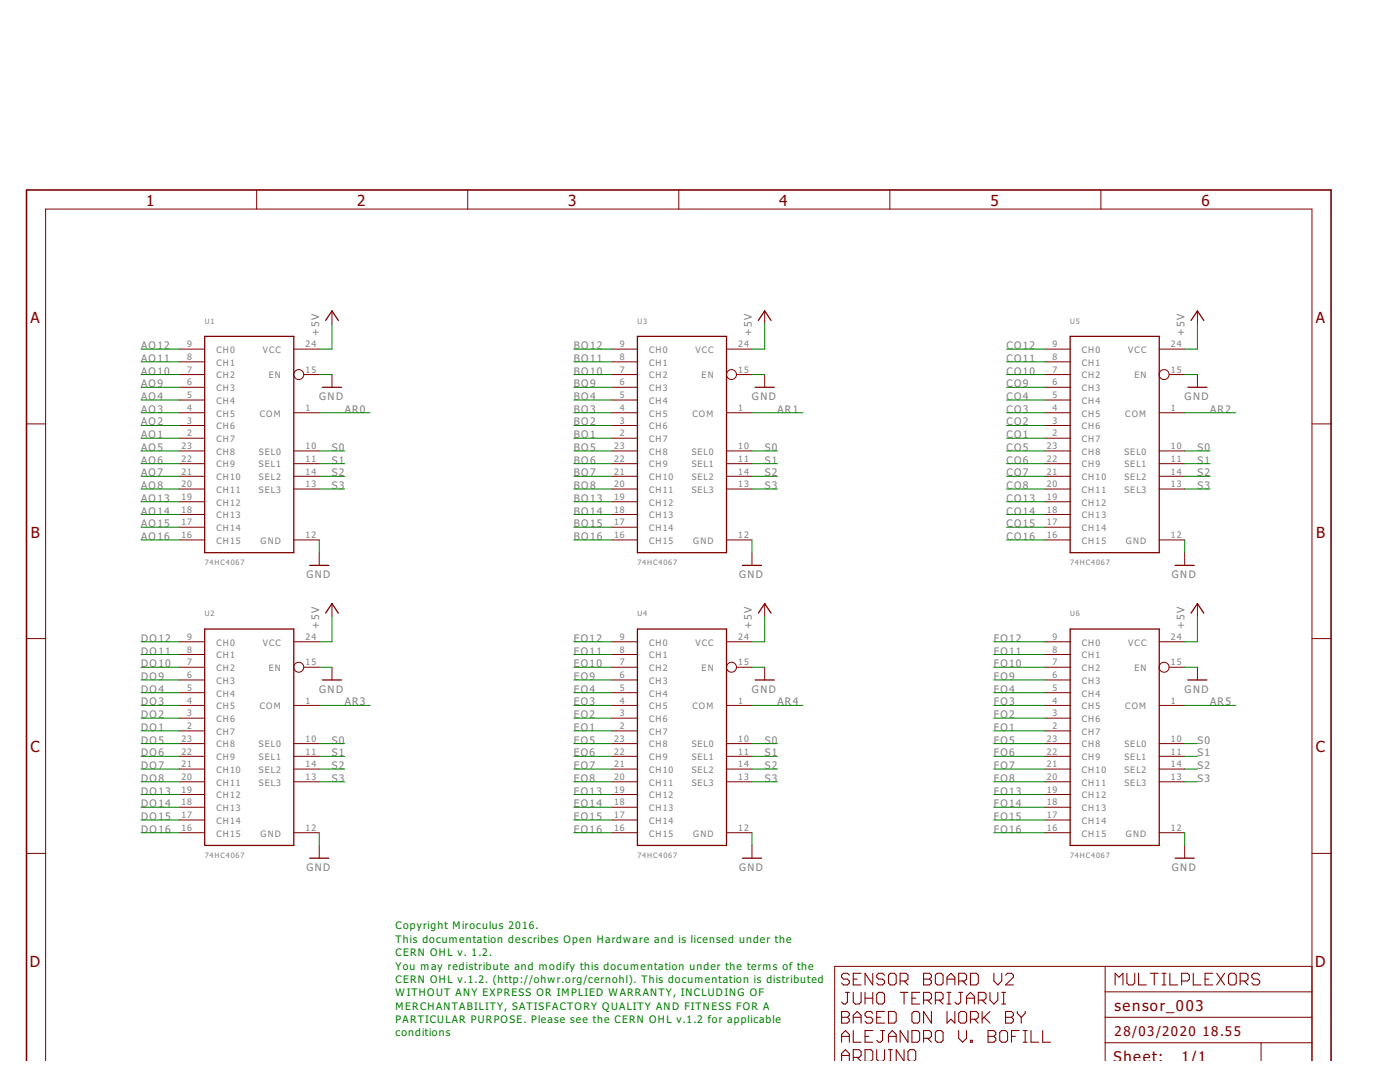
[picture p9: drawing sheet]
<svg xmlns="http://www.w3.org/2000/svg" width="279mm" height="216mm" viewBox="0 0 279 216" stroke-linecap="round" stroke-linejoin="round" font-family="sans-serif">
<g fill="none" stroke="#800000" stroke-width=".21">
<path d="M168.7 198h.8M169.1 198v2l-.4 .3h-.4l-.3-.3M169.5 194.6l-.4-.4h-.8l-.3 .4v.4l.3 .4h.8l.4 .3v.5l-.4 .3h-.8l-.3-.3M170.3 195.4h.8M170.3 198v2l.4 .3h.7l.5-.3v-2M171.9 194.2h-1.6v2.3h1.6M172.6 198v2.3M172.6 199.2h1.6M174.2 194.2v2.3l-1.6-2.3v2.3M174.2 198v2.3M175.3 198h.8l.4 .4v1.6l-.4 .3h-.8l-.3-.3v-1.6zM176.5 194.6l-.4-.4h-.8l-.3 .4v.4l.3 .4h.8l.4 .3v.5l-.4 .3h-.8l-.3-.3"/>
<path d="M177.7 194.2h.8l.4 .4v1.6l-.4 .3h-.8l-.4-.3v-1.6zM179.6 195.7h1.2l.4-.3v-.8l-.4-.4h-1.2v2.3M179.6 198h1.6M180.4 195.7l.8 .8M180.4 198v2.3M182 199.2h.8M183.5 198h-1.5v2.3h1.5M184.3 194.2h1.2l.4 .4v.4l-.4 .4 .4 .3v.5l-.4 .3h-1.2zM184.3 195.4h1.2M184.3 199.6h1.2l.4-.4v-.8l-.4-.4h-1.2v2.3M185.1 199.6l.8 .7M186.7 199.6h1.1l.4-.4v-.8l-.4-.4h-1.1v2.3"/>
<path d="M187 194.2h.8l.4 .4v1.6l-.4 .3h-.8l-.3-.3v-1.6zM187.4 199.6l.8 .7M189 195.4h1.6M189 196.5v-1.5l.8-.8 .8 .8v1.5M189 198h.8M189.4 198v2.3M191.3 195.7h1.2l.4-.3v-.8l-.4-.4h-1.2v2.3M191.3 198h.8M191.7 198v2l-.4 .3h-.4l-.3-.3M192.1 195.7l.8 .8M192.9 199.2h1.6M193.7 194.2h1.1l.4 .4v1.6l-.4 .3h-1.1z"/>
<path d="M195.2 199.6h1.2l.4-.4v-.8l-.4-.4h-1.2v2.3M196 199.6l.8 .7M197.6 198v1.6l.8 .7 .7-.7v-1.6M198.4 194.2v1.5l.7 .8 .8-.8v-1.5M199.9 198h.8M200.3 198v2.3M200.7 194.6l.4-.4h.8l.3 .4v.4l-1.5 1.5h1.5M222.5 196.5v-2.3l.8 .8 .8-.8v2.3M224.9 194.2v2l.4 .3h.8l.4-.3v-2M227.2 194.2v2.3h1.6M229.6 194.2h1.5M230.4 194.2v2.3"/>
<path d="M231.9 194.2h.8M231.9 196.5h.8M232.3 194.2v2.3M233.5 194.2v2.3h1.5M235.8 195.7h1.2l.4-.3v-.8l-.4-.4h-1.2v2.3M238.1 194.2v2.3h1.6M240.5 195.4h.8M242 194.2h-1.5v2.3h1.5M242.8 194.2l1.6 2.3M244.4 194.2l-1.6 2.3M245.6 194.2h.7l.4 .4v1.6l-.4 .3h-.7l-.4-.3v-1.6zM247.5 195.7h1.2l.4-.3v-.8l-.4-.4h-1.2v2.3"/>
<path d="M248.3 195.7l.8 .8M251.4 194.6l-.4-.4h-.8l-.4 .4v.4l.4 .4h.8l.4 .3v.5l-.4 .3h-.8l-.4-.3M168 201.8h1.1l.4 .4v.4l-.4 .4 .4 .4v.4l-.4 .4h-1.1zM168 208v-1.6l.7-.8 .8 .8v1.6M168 211.8v-1.6l.7-.8 .8 .8v1.6M168 203h1.1M168 206.8h1.5M168 210.6h1.5M170.3 204.2v-1.6l.8-.8 .8 .8v1.6M170.3 205.6v2.4h1.6M170.3 211h1.1l.5-.4v-.8l-.5-.4h-1.1v2.4M170.3 203h1.6"/>
<path d="M171.1 211l.7 .8M172.6 211.8v-2.4h1.2l.4 .4v1.6l-.4 .4M172.6 206.8h.8M174.2 202.2l-.4-.4h-.8l-.4 .4v.4l.4 .4h.8l.4 .4v.4l-.4 .4h-.8l-.4-.4M174.2 205.6h-1.6v2.4h1.6M175 209.4v2l.3 .4M175 203h.7M175.7 205.6h.8M176.1 205.6v2l-.4 .4h-.4l-.3-.4M176.5 201.8h-1.5v2.4h1.5M176.5 209.4v2l-.4 .4M177.3 201.8h1.2l.4 .4v1.6l-.4 .4h-1.2z"/>
<path d="M177.3 208v-1.6l.8-.8 .8 .8v1.6M177.3 206.8h1.6M177.3 209.4h.8M177.7 209.4v2.4M180.4 209.4v2.4l-1.5-2.4v2.4M181.2 205.6v2.4l-1.6-2.4v2.4M181.6 211.8l-.4-.4v-1.6l.4-.4h.8l.4 .4v1.6l-.4 .4M182 202.2l.4-.4h.8l.3 .4v1.6l-.3 .4h-.8l-.4-.4zM182 205.6h1.2l.3 .4v1.6l-.3 .4h-1.2zM184.3 207.2h1.2l.4-.4v-.8l-.4-.4h-1.2v2.4M185.1 207.2l.8 .8M185.9 201.8v2.4l-1.6-2.4v2.4"/>
<path d="M187 205.6h.8l.4 .4v1.6l-.4 .4h-.8l-.3-.4v-1.6zM189 201.8v2.4l.8-.8 .8 .8v-2.4M189 200.3h.8M191.3 202.2l.4-.4h.8l.4 .4v1.6l-.4 .4h-.8l-.4-.4zM191.3 205.6v1.6l.8 .8 .8-.8v-1.6M192.9 200.3v-1.5l.8-.8 .8 .8v1.5M193.7 203.4h1.1l.4-.4v-.8l-.4-.4h-1.1v2.4M193.7 207.6h.4v.4h-.4zM194.5 203.4l.7 .8M196 201.8v2.4M196.4 203l1.2 1.2M197.2 206.8h1.2"/>
<path d="M197.2 205.6h1.2l.3 .4v.4l-.3 .4 .3 .4v.4l-.3 .4h-1.2zM197.6 201.8l-1.6 1.6M199.5 206l.4-.4h.8l.4 .4v1.6l-.4 .4h-.8l-.4-.4zM199.9 200.3h.8M200.7 201.8h1.2l.3 .4v.4l-.3 .4 .3 .4v.4l-.3 .4h-1.2zM200.7 203h1.2M201.9 206.8h.7M203 201.8v.4l.8 .8M203.4 205.6h-1.5v2.4M203.8 203v1.2M204.2 208h.8M204.2 205.6h.8"/>
<path d="M204.6 201.8v.4l-.8 .8M204.6 205.6v2.4M205.8 205.6v2.4h1.5M208.1 205.6v2.4h1.6"/>
</g>
<g fill="none" stroke="#800000" stroke-width=".2">
<path d="M51.2 37.9v3.8M93.3 37.9v3.8M135.5 37.9v3.8M177.6 37.9v3.8M219.7 37.9v3.8M35.8 69.7h5.1M35.8 72.2h5.1M35.8 74.7h5.1M35.8 77.3h5.1M35.8 79.8h5.1M58.6 69.7h5.1M60.6 74.7h3.1"/>
<path d="M66.3 62v2.6M66.3 74.7v2.6M122.1 69.7h5.1M122.1 72.2h5.1M122.1 74.7h5.1M122.1 77.3h5.1M122.1 79.8h5.1M145 69.7h5.1M147 74.7h3.1M152.6 62v2.6M152.6 74.7v2.6M208.5 69.7h5.1"/>
<path d="M208.5 72.2h5.1M208.5 74.7h5.1M208.5 77.3h5.1M208.5 79.8h5.1M231.4 69.7h5M233.3 74.7h3.1M239 62v2.6M239 74.7v2.6M5.3 84.6h3.8M35.8 82.4h5.1M35.8 84.9h5.1M35.8 87.4h5.1"/>
<path d="M35.8 90h5.1M35.8 92.5h5.1M35.8 95h5.1M35.8 97.6h5.1M58.6 82.4h5.1M58.6 90h5.1M58.6 92.5h5.1M58.6 95h5.1M58.6 97.6h5.1M122.1 82.4h5.1M122.1 84.9h5.1M122.1 87.4h5.1"/>
<path d="M122.1 90h5.1M122.1 92.5h5.1M122.1 95h5.1M122.1 97.6h5.1M145 82.4h5.1M145 90h5.1M145 92.5h5.1M145 95h5.1M145 97.6h5.1M208.5 82.4h5.1M208.5 84.9h5.1M208.5 87.4h5.1"/>
<path d="M208.5 90h5.1M208.5 92.5h5.1M208.5 95h5.1M208.5 97.6h5.1M231.4 82.4h5M231.4 90h5M231.4 92.5h5M231.4 95h5M231.4 97.6h5M261.8 84.6h3.8M35.8 100.1h5.1M35.8 102.7h5.1"/>
<path d="M35.8 105.2h5.1M35.8 107.7h5.1M58.6 107.7h5.1M63.7 110.3v2.5M122.1 100.1h5.1M122.1 102.7h5.1M122.1 105.2h5.1M122.1 107.7h5.1M145 107.7h5.1M150.1 110.3v2.5M208.5 100.1h5.1M208.5 102.7h5.1"/>
<path d="M208.5 105.2h5.1M208.5 107.7h5.1M231.4 107.7h5M236.4 110.3v2.5M5.3 127.4h3.8M35.8 128.1h5.1M35.8 130.6h5.1M35.8 133.1h5.1M35.8 135.7h5.1M35.8 138.2h5.1M58.6 128.1h5.1M60.6 133.1h3.1"/>
<path d="M66.3 120.4v2.6M66.3 133.1v2.6M122.1 128.1h5.1M122.1 130.6h5.1M122.1 133.1h5.1M122.1 135.7h5.1M122.1 138.2h5.1M145 128.1h5.1M147 133.1h3.1M152.6 120.4v2.6M152.6 133.1v2.6M208.5 128.1h5.1"/>
<path d="M208.5 130.6h5.1M208.5 133.1h5.1M208.5 135.7h5.1M208.5 138.2h5.1M231.4 128.1h5M233.3 133.1h3.1M239 120.4v2.6M239 133.1v2.6M261.8 127.4h3.8M35.8 140.8h5.1M35.8 143.3h5.1M35.8 145.8h5.1"/>
<path d="M35.8 148.4h5.1M35.8 150.9h5.1M35.8 153.5h5.1M35.8 156h5.1M35.8 158.5h5.1M58.6 140.8h5.1M58.6 148.4h5.1M58.6 150.9h5.1M58.6 153.5h5.1M58.6 156h5.1M122.1 140.8h5.1M122.1 143.3h5.1"/>
<path d="M122.1 145.8h5.1M122.1 148.4h5.1M122.1 150.9h5.1M122.1 153.5h5.1M122.1 156h5.1M122.1 158.5h5.1M145 140.8h5.1M145 148.4h5.1M145 150.9h5.1M145 153.5h5.1M145 156h5.1M208.5 140.8h5.1"/>
<path d="M208.5 143.3h5.1M208.5 145.8h5.1M208.5 148.4h5.1M208.5 150.9h5.1M208.5 153.5h5.1M208.5 156h5.1M208.5 158.5h5.1M231.4 140.8h5M231.4 148.4h5M231.4 150.9h5M231.4 153.5h5M231.4 156h5"/>
<path d="M5.3 170.3h3.8M35.8 161.1h5.1M35.8 163.6h5.1M35.8 166.2h5.1M58.6 166.2h5.1M63.7 168.7v2.5M122.1 161.1h5.1M122.1 163.6h5.1M122.1 166.2h5.1M145 166.2h5.1M150.1 168.7v2.5M208.5 161.1h5.1"/>
<path d="M208.5 163.6h5.1M208.5 166.2h5.1M231.4 166.2h5M236.4 168.7v2.5M261.8 170.3h3.8M220.6 192.8v19M220.6 197.9h41.2M261.8 192.8h-95.2v19M9.1 211.8v-170.1h252.7v170.1M220.6 208.1h41.2M220.6 203h41.2M251.7 208.1v3.7"/>
<circle cx="59.6" cy="74.7" r=".99"/>
<circle cx="146" cy="74.7" r=".99"/>
<circle cx="232.3" cy="74.7" r=".99"/>
<circle cx="59.6" cy="133.1" r=".99"/>
<circle cx="146" cy="133.1" r=".99"/>
<circle cx="232.3" cy="133.1" r=".99"/>
</g>
<path d="M5.3 211.8v-173.9h260.3v173.9" fill="none" stroke="#800000" stroke-width=".32"/>
<g fill="none" stroke="#800000" stroke-width=".25">
<path d="M40.9 67.1h17.7v43.2h-17.7zM64.3 77.3h3.9M65 63.9l1.3-1.9 1.2 1.9M127.2 67.1h17.8v43.2h-17.8zM150.7 77.3h3.8M151.3 63.9l1.3-1.9 1.3 1.9M213.6 67.1h17.8v43.2h-17.8zM237.1 77.3h3.8M237.7 63.9l1.3-1.9 1.2 1.9M61.8 112.8h3.8M148.2 112.8h3.8M234.5 112.8h3.8"/>
<path d="M40.9 125.5h17.7v43.2h-17.7zM64.3 135.7h3.9M65 122.3l1.3-1.9 1.2 1.9M127.2 125.5h17.8v43.2h-17.8zM150.7 135.7h3.8M151.3 122.3l1.3-1.9 1.3 1.9M213.6 125.5h17.8v43.2h-17.8zM237.1 135.7h3.8M237.7 122.3l1.3-1.9 1.2 1.9M61.8 171.2h3.8M148.2 171.2h3.8M234.5 171.2h3.8"/>
</g>
<g fill="none" stroke="#008000" stroke-width=".2">
<path d="M28.2 74.7h7.6M28.2 69.7h7.6M28.2 77.3h7.6M28.2 72.2h7.6M28.2 79.8h7.6M63.7 74.7h2.6M66.3 64.6v5.1h-2.6M114.5 74.7h7.6M114.5 69.7h7.6M114.5 77.3h7.6M114.5 72.2h7.6M114.5 79.8h7.6"/>
<path d="M150.1 74.7h2.5M152.6 64.6v5.1h-2.5M200.9 74.7h7.6M200.9 69.7h7.6M200.9 77.3h7.6M200.9 72.2h7.6M200.9 79.8h7.6M236.4 74.7h2.6M239 64.6v5.1h-2.6M28.2 97.6h7.6M28.2 95h7.6M28.2 92.5h7.6"/>
<path d="M28.2 90h7.6M28.2 87.4h7.6M28.2 84.9h7.6M28.2 82.4h7.6M63.7 97.6h5.1M63.7 95h5.1M63.7 92.5h5.1M63.7 90h5.1M63.7 82.4h10.2M114.5 97.6h7.6M114.5 95h7.6M114.5 92.5h7.6"/>
<path d="M114.5 90h7.6M114.5 87.4h7.6M114.5 84.9h7.6M114.5 82.4h7.6M150.1 97.6h5.1M150.1 95h5.1M150.1 92.5h5.1M150.1 90h5.1M150.1 82.4h10.1M200.9 97.6h7.6M200.9 95h7.6M200.9 92.5h7.6"/>
<path d="M200.9 90h7.6M200.9 87.4h7.6M200.9 84.9h7.6M200.9 82.4h7.6M236.4 97.6h5.1M236.4 95h5.1M236.4 92.5h5.1M236.4 90h5.1M236.4 82.4h10.2M28.2 102.7h7.6M28.2 107.7h7.6M28.2 105.2h7.6"/>
<path d="M28.2 100.1h7.6M63.7 107.7v2.6M114.5 102.7h7.6M114.5 107.7h7.6M114.5 105.2h7.6M114.5 100.1h7.6M150.1 107.7v2.6M200.9 102.7h7.6M200.9 107.7h7.6M200.9 105.2h7.6M200.9 100.1h7.6M236.4 107.7v2.6"/>
<path d="M28.2 133.1h7.6M28.2 128.1h7.6M28.2 135.7h7.6M28.2 138.2h7.6M28.2 130.6h7.6M63.7 133.1h2.6M66.3 123v5.1h-2.6M114.5 133.1h7.6M114.5 128.1h7.6M114.5 135.7h7.6M114.5 138.2h7.6M114.5 130.6h7.6"/>
<path d="M150.1 133.1h2.5M152.6 123v5.1h-2.5M198.3 133.1h10.2M198.3 128.1h10.2M198.3 135.7h10.2M198.3 138.2h10.2M198.3 130.6h10.2M236.4 133.1h2.6M239 123v5.1h-2.6M28.2 156h7.6M28.2 153.5h7.6M28.2 150.9h7.6"/>
<path d="M28.2 148.4h7.6M28.2 140.8h7.6M28.2 145.8h7.6M28.2 143.3h7.6M28.2 158.5h7.6M63.7 156h5.1M63.7 153.5h5.1M63.7 150.9h5.1M63.7 148.4h5.1M63.7 140.8h10.2M114.5 156h7.6M114.5 153.5h7.6"/>
<path d="M114.5 150.9h7.6M114.5 148.4h7.6M114.5 140.8h7.6M114.5 145.8h7.6M114.5 143.3h7.6M114.5 158.5h7.6M150.1 156h5.1M150.1 153.5h5.1M150.1 150.9h5.1M150.1 148.4h5.1M150.1 140.8h10.1M198.3 156h10.2"/>
<path d="M198.3 153.5h10.2M198.3 150.9h10.2M198.3 148.4h10.2M198.3 140.8h10.2M198.3 145.8h10.2M198.3 143.3h10.2M198.3 158.5h10.2M236.4 156h2.6M236.4 153.5h2.6M236.4 150.9h2.6M236.4 148.4h2.6M236.4 140.8h10.2"/>
<path d="M28.2 161.1h7.6M28.2 163.6h7.6M28.2 166.2h7.6M63.7 166.2v2.5M114.5 161.1h7.6M114.5 163.6h7.6M114.5 166.2h7.6M150.1 166.2v2.5M198.3 161.1h10.2M198.3 163.6h10.2M198.3 166.2h10.2M236.4 166.2v2.5"/>
</g>
<g font-size="3.7" fill="#800000">
<text x="29.2" y="41.1">1</text>
<text x="71.3" y="41.1">2</text>
<text x="113.4" y="41.1">3</text>
<text x="155.5" y="41.1">4</text>
<text x="197.6" y="41.1">5</text>
<text x="239.8" y="41.1">6</text>
<text x="6.1" y="64.4">A</text>
<text x="262.6" y="64.4">A</text>
<text x="6.1" y="107.3">B</text>
<text x="262.6" y="107.3">B</text>
<text x="6.1" y="150.2">C</text>
<text x="262.6" y="150.2">C</text>
<text x="6" y="193">D</text>
<text x="262.5" y="193">D</text>
</g>
<g font-size="3.6" fill="#800000">
<text x="222.5" y="201.7">sensor_003</text>
<text x="222.2" y="212">Sheet:</text>
<text x="235.8" y="211.9">1/1</text>
</g>
<g font-size="3.2" fill="#800000">
<text x="222.5" y="206.8">28/03/2020</text>
<text x="240" y="206.8">18.55</text>
</g>
<g font-size="2.5" fill="#808080">
<text x="28.2" y="69.7">AO12</text>
<text x="63.7" y="67.1" transform="rotate(-90 63.7 67.1)">+5V</text>
<text x="114.5" y="69.7">BO12</text>
<text x="150.1" y="67.1" transform="rotate(-90 150.1 67.1)">+5V</text>
<text x="200.9" y="69.7">CO12</text>
<text x="236.4" y="67.1" transform="rotate(-90 236.4 67.1)">+5V</text>
<text x="28.2" y="77.3">AO9</text>
<text x="28.2" y="72.2">AO11</text>
<text x="28.2" y="74.7">AO10</text>
<text x="114.5" y="74.7">BO10</text>
<text x="114.5" y="77.3">BO9</text>
<text x="114.5" y="72.2">BO11</text>
<text x="200.9" y="72.2">CO11</text>
<text x="200.9" y="74.7">CO10</text>
<text x="200.9" y="77.3">CO9</text>
<text x="28.2" y="82.3">AO3</text>
<text x="28.2" y="79.8">AO4</text>
<text x="63.7" y="79.8">GND</text>
<text x="68.8" y="82.3">AR0</text>
<text x="114.5" y="82.3">BO3</text>
<text x="114.5" y="79.8">BO4</text>
<text x="150.1" y="79.8">GND</text>
<text x="155.1" y="82.3">AR1</text>
<text x="200.9" y="79.8">CO4</text>
<text x="200.9" y="82.3">CO3</text>
<text x="236.4" y="79.8">GND</text>
<text x="241.5" y="82.3">AR2</text>
<text x="28.2" y="87.4">AO1</text>
<text x="28.2" y="84.9">AO2</text>
<text x="28.2" y="90">AO5</text>
<text x="66.3" y="90">S0</text>
<text x="114.5" y="87.4">BO1</text>
<text x="114.5" y="84.9">BO2</text>
<text x="114.5" y="90">BO5</text>
<text x="152.6" y="90">S0</text>
<text x="200.9" y="87.4">CO1</text>
<text x="200.9" y="84.9">CO2</text>
<text x="200.9" y="90">CO5</text>
<text x="239" y="90">S0</text>
<text x="28.2" y="92.5">AO6</text>
<text x="28.2" y="95">AO7</text>
<text x="66.3" y="95">S2</text>
<text x="66.3" y="92.5">S1</text>
<text x="114.5" y="92.5">BO6</text>
<text x="114.5" y="95">BO7</text>
<text x="152.6" y="95">S2</text>
<text x="152.6" y="92.5">S1</text>
<text x="200.9" y="92.5">CO6</text>
<text x="200.9" y="95">CO7</text>
<text x="239" y="95">S2</text>
<text x="239" y="92.5">S1</text>
<text x="28.2" y="100.1">AO13</text>
<text x="28.2" y="97.6">AO8</text>
<text x="66.3" y="97.6">S3</text>
<text x="114.5" y="100.1">BO13</text>
<text x="114.5" y="97.6">BO8</text>
<text x="152.6" y="97.6">S3</text>
<text x="200.9" y="97.6">CO8</text>
<text x="200.9" y="100.1">CO13</text>
<text x="239" y="97.6">S3</text>
<text x="28.2" y="102.7">AO14</text>
<text x="28.2" y="107.7">AO16</text>
<text x="28.2" y="105.2">AO15</text>
<text x="114.5" y="102.7">BO14</text>
<text x="114.5" y="107.7">BO16</text>
<text x="114.5" y="105.2">BO15</text>
<text x="200.9" y="102.7">CO14</text>
<text x="200.9" y="107.7">CO16</text>
<text x="200.9" y="105.2">CO15</text>
<text x="61.2" y="115.4">GND</text>
<text x="147.5" y="115.4">GND</text>
<text x="233.9" y="115.4">GND</text>
<text x="63.7" y="125.5" transform="rotate(-90 63.7 125.5)">+5V</text>
<text x="150.1" y="125.5" transform="rotate(-90 150.1 125.5)">+5V</text>
<text x="236.4" y="125.5" transform="rotate(-90 236.4 125.5)">+5V</text>
<text x="28.2" y="130.6">DO11</text>
<text x="28.2" y="128.1">DO12</text>
<text x="114.5" y="128.1">EO12</text>
<text x="114.5" y="130.6">EO11</text>
<text x="198.3" y="128.1">FO12</text>
<text x="198.3" y="130.6">FO11</text>
<text x="28.2" y="135.7">DO9</text>
<text x="28.2" y="133.1">DO10</text>
<text x="114.5" y="135.7">EO9</text>
<text x="114.5" y="133.1">EO10</text>
<text x="198.3" y="133.1">FO10</text>
<text x="198.3" y="135.7">FO9</text>
<text x="28.2" y="140.8">DO3</text>
<text x="28.2" y="138.2">DO4</text>
<text x="28.2" y="143.3">DO2</text>
<text x="63.7" y="138.2">GND</text>
<text x="68.8" y="140.8">AR3</text>
<text x="114.5" y="140.8">EO3</text>
<text x="114.5" y="138.2">EO4</text>
<text x="114.5" y="143.3">EO2</text>
<text x="150.1" y="138.2">GND</text>
<text x="155.1" y="140.8">AR4</text>
<text x="198.3" y="143.3">FO2</text>
<text x="198.3" y="138.2">FO4</text>
<text x="198.3" y="140.8">FO3</text>
<text x="236.4" y="138.2">GND</text>
<text x="241.5" y="140.8">AR5</text>
<text x="28.2" y="145.8">DO1</text>
<text x="28.2" y="148.4">DO5</text>
<text x="66.3" y="148.4">S0</text>
<text x="114.5" y="145.8">EO1</text>
<text x="114.5" y="148.4">EO5</text>
<text x="152.6" y="148.4">S0</text>
<text x="198.3" y="145.8">FO1</text>
<text x="198.3" y="148.4">FO5</text>
<text x="239" y="148.4">S0</text>
<text x="28.2" y="153.5">DO7</text>
<text x="28.2" y="150.9">DO6</text>
<text x="66.3" y="153.5">S2</text>
<text x="66.3" y="150.9">S1</text>
<text x="114.5" y="150.9">EO6</text>
<text x="114.5" y="153.5">EO7</text>
<text x="152.6" y="153.5">S2</text>
<text x="152.6" y="150.9">S1</text>
<text x="198.3" y="150.9">FO6</text>
<text x="198.3" y="153.5">FO7</text>
<text x="239" y="153.5">S2</text>
<text x="239" y="150.9">S1</text>
<text x="28.2" y="156">DO8</text>
<text x="28.2" y="158.5">DO13</text>
<text x="28.2" y="161.1">DO14</text>
<text x="66.3" y="156">S3</text>
<text x="114.5" y="161.1">EO14</text>
<text x="114.5" y="158.5">EO13</text>
<text x="114.5" y="156">EO8</text>
<text x="152.6" y="156">S3</text>
<text x="198.3" y="156">FO8</text>
<text x="198.3" y="158.5">FO13</text>
<text x="198.3" y="161.1">FO14</text>
<text x="239" y="156">S3</text>
<text x="28.2" y="163.6">DO15</text>
<text x="28.2" y="166.2">DO16</text>
<text x="114.5" y="163.6">EO15</text>
<text x="114.5" y="166.2">EO16</text>
<text x="198.3" y="166.2">FO16</text>
<text x="198.3" y="163.6">FO15</text>
<text x="61.2" y="173.8">GND</text>
<text x="147.5" y="173.8">GND</text>
<text x="233.9" y="173.8">GND</text>
</g>
<g font-size="2.5" fill="#008000">
<text x="79" y="185.5">Copyright Miroculus 2016.</text>
<text x="79" y="188.1">This documentation describes Open Hardware and is licensed under the</text>
<text x="79" y="190.8">CERN OHL v. 1.2.</text>
<text x="79" y="193.5">You may redistribute and modify this documentation under the terms of the</text>
<text x="79" y="196.1">CERN OHL v.1.2. (http://ohwr.org/cernohl). This documentation is distributed</text>
<text x="79" y="198.8">WITHOUT ANY EXPRESS OR IMPLIED WARRANTY, INCLUDING OF</text>
<text x="79" y="201.5">MERCHANTABILITY, SATISFACTORY QUALITY AND FITNESS FOR A</text>
<text x="79" y="204.1">PARTICULAR PURPOSE. Please see the CERN OHL v.1.2 for applicable</text>
<text x="79" y="206.8">conditions</text>
</g>
<g font-size="2.1" fill="#808080">
<text x="37.4" y="69.3">9</text>
<text x="37.4" y="71.8">8</text>
<text x="43.2" y="70.4">CH0</text>
<text x="52.4" y="70.4">VCC</text>
<text x="61" y="69.3">24</text>
<text x="123.7" y="69.3">9</text>
<text x="123.7" y="71.8">8</text>
<text x="129.5" y="70.4">CH0</text>
<text x="138.8" y="70.4">VCC</text>
<text x="147.3" y="69.3">24</text>
<text x="210.1" y="69.3">9</text>
<text x="210.1" y="71.8">8</text>
<text x="215.9" y="70.4">CH0</text>
<text x="225.2" y="70.4">VCC</text>
<text x="233.7" y="69.3">24</text>
<text x="37.4" y="74.4">7</text>
<text x="37.4" y="76.9">6</text>
<text x="43.2" y="73">CH1</text>
<text x="43.2" y="75.5">CH2</text>
<text x="53.7" y="75.5">EN</text>
<text x="61" y="74.4">15</text>
<text x="123.7" y="74.4">7</text>
<text x="123.7" y="76.9">6</text>
<text x="129.5" y="73">CH1</text>
<text x="129.5" y="75.5">CH2</text>
<text x="140" y="75.5">EN</text>
<text x="147.3" y="74.4">15</text>
<text x="210.1" y="74.4">7</text>
<text x="210.1" y="76.9">6</text>
<text x="215.9" y="73">CH1</text>
<text x="215.9" y="75.5">CH2</text>
<text x="226.4" y="75.5">EN</text>
<text x="233.7" y="74.4">15</text>
<text x="37.4" y="79.5">5</text>
<text x="37.4" y="82">4</text>
<text x="43.2" y="78">CH3</text>
<text x="43.2" y="80.6">CH4</text>
<text x="43.2" y="83.1">CH5</text>
<text x="51.9" y="83.1">COM</text>
<text x="61" y="82">1</text>
<text x="123.7" y="79.5">5</text>
<text x="123.7" y="82">4</text>
<text x="129.5" y="78">CH3</text>
<text x="129.5" y="80.6">CH4</text>
<text x="129.5" y="83.1">CH5</text>
<text x="138.2" y="83.1">COM</text>
<text x="147.3" y="82">1</text>
<text x="210.1" y="79.5">5</text>
<text x="210.1" y="82">4</text>
<text x="215.9" y="78">CH3</text>
<text x="215.9" y="80.6">CH4</text>
<text x="215.9" y="83.1">CH5</text>
<text x="224.6" y="83.1">COM</text>
<text x="233.7" y="82">1</text>
<text x="36.2" y="89.6">23</text>
<text x="37.4" y="84.5">3</text>
<text x="37.4" y="87.1">2</text>
<text x="43.2" y="85.7">CH6</text>
<text x="43.2" y="88.2">CH7</text>
<text x="61" y="89.6">10</text>
<text x="122.5" y="89.6">23</text>
<text x="123.7" y="84.5">3</text>
<text x="123.7" y="87.1">2</text>
<text x="129.5" y="85.7">CH6</text>
<text x="129.5" y="88.2">CH7</text>
<text x="147.3" y="89.6">10</text>
<text x="208.9" y="89.6">23</text>
<text x="210.1" y="84.5">3</text>
<text x="210.1" y="87.1">2</text>
<text x="215.9" y="85.7">CH6</text>
<text x="215.9" y="88.2">CH7</text>
<text x="233.7" y="89.6">10</text>
<text x="36.2" y="92.2">22</text>
<text x="36.2" y="94.7">21</text>
<text x="43.2" y="90.7">CH8</text>
<text x="43.2" y="93.3">CH9</text>
<text x="43.2" y="95.8">CH10</text>
<text x="51.7" y="90.7">SEL0</text>
<text x="51.7" y="93.3">SEL1</text>
<text x="51.7" y="95.8">SEL2</text>
<text x="61" y="92.2">11</text>
<text x="61" y="94.7">14</text>
<text x="122.5" y="92.2">22</text>
<text x="122.5" y="94.7">21</text>
<text x="129.5" y="90.7">CH8</text>
<text x="129.5" y="93.3">CH9</text>
<text x="129.5" y="95.8">CH10</text>
<text x="138" y="90.7">SEL0</text>
<text x="138" y="93.3">SEL1</text>
<text x="138" y="95.8">SEL2</text>
<text x="147.3" y="92.2">11</text>
<text x="147.3" y="94.7">14</text>
<text x="208.9" y="92.2">22</text>
<text x="208.9" y="94.7">21</text>
<text x="215.9" y="90.7">CH8</text>
<text x="215.9" y="93.3">CH9</text>
<text x="215.9" y="95.8">CH10</text>
<text x="224.4" y="90.7">SEL0</text>
<text x="224.4" y="93.3">SEL1</text>
<text x="224.4" y="95.8">SEL2</text>
<text x="233.7" y="92.2">11</text>
<text x="233.7" y="94.7">14</text>
<text x="36.2" y="97.2">20</text>
<text x="36.2" y="99.8">19</text>
<text x="43.2" y="98.4">CH11</text>
<text x="43.2" y="100.9">CH12</text>
<text x="51.7" y="98.4">SEL3</text>
<text x="61" y="97.2">13</text>
<text x="122.5" y="97.2">20</text>
<text x="122.5" y="99.8">19</text>
<text x="129.5" y="98.4">CH11</text>
<text x="129.5" y="100.9">CH12</text>
<text x="138" y="98.4">SEL3</text>
<text x="147.3" y="97.2">13</text>
<text x="208.9" y="97.2">20</text>
<text x="208.9" y="99.8">19</text>
<text x="215.9" y="98.4">CH11</text>
<text x="215.9" y="100.9">CH12</text>
<text x="224.4" y="98.4">SEL3</text>
<text x="233.7" y="97.2">13</text>
<text x="36.2" y="102.3">18</text>
<text x="36.2" y="104.9">17</text>
<text x="36.2" y="107.4">16</text>
<text x="43.2" y="103.4">CH13</text>
<text x="43.2" y="106">CH14</text>
<text x="61" y="107.4">12</text>
<text x="122.5" y="102.3">18</text>
<text x="122.5" y="104.9">17</text>
<text x="122.5" y="107.4">16</text>
<text x="129.5" y="103.4">CH13</text>
<text x="129.5" y="106">CH14</text>
<text x="147.3" y="107.4">12</text>
<text x="208.9" y="102.3">18</text>
<text x="208.9" y="104.9">17</text>
<text x="208.9" y="107.4">16</text>
<text x="215.9" y="103.4">CH13</text>
<text x="215.9" y="106">CH14</text>
<text x="233.7" y="107.4">12</text>
<text x="43.2" y="108.5">CH15</text>
<text x="52" y="108.5">GND</text>
<text x="129.5" y="108.5">CH15</text>
<text x="138.4" y="108.5">GND</text>
<text x="215.9" y="108.5">CH15</text>
<text x="224.7" y="108.5">GND</text>
<text x="37.4" y="127.7">9</text>
<text x="37.4" y="130.3">8</text>
<text x="43.2" y="128.8">CH0</text>
<text x="43.2" y="131.4">CH1</text>
<text x="52.4" y="128.8">VCC</text>
<text x="61" y="127.7">24</text>
<text x="123.7" y="127.7">9</text>
<text x="123.7" y="130.3">8</text>
<text x="129.5" y="128.8">CH0</text>
<text x="129.5" y="131.4">CH1</text>
<text x="138.8" y="128.8">VCC</text>
<text x="147.3" y="127.7">24</text>
<text x="210.1" y="127.7">9</text>
<text x="210.1" y="130.3">8</text>
<text x="215.9" y="128.8">CH0</text>
<text x="215.9" y="131.4">CH1</text>
<text x="225.2" y="128.8">VCC</text>
<text x="233.7" y="127.7">24</text>
<text x="37.4" y="132.8">7</text>
<text x="37.4" y="135.3">6</text>
<text x="37.4" y="137.9">5</text>
<text x="43.2" y="133.9">CH2</text>
<text x="43.2" y="136.4">CH3</text>
<text x="53.7" y="133.9">EN</text>
<text x="61" y="132.8">15</text>
<text x="123.7" y="132.8">7</text>
<text x="123.7" y="135.3">6</text>
<text x="123.7" y="137.9">5</text>
<text x="129.5" y="133.9">CH2</text>
<text x="129.5" y="136.4">CH3</text>
<text x="140" y="133.9">EN</text>
<text x="147.3" y="132.8">15</text>
<text x="210.1" y="132.8">7</text>
<text x="210.1" y="135.3">6</text>
<text x="210.1" y="137.9">5</text>
<text x="215.9" y="133.9">CH2</text>
<text x="215.9" y="136.4">CH3</text>
<text x="226.4" y="133.9">EN</text>
<text x="233.7" y="132.8">15</text>
<text x="37.4" y="140.4">4</text>
<text x="37.4" y="142.9">3</text>
<text x="43.2" y="139">CH4</text>
<text x="43.2" y="141.5">CH5</text>
<text x="51.9" y="141.5">COM</text>
<text x="61" y="140.4">1</text>
<text x="123.7" y="140.4">4</text>
<text x="123.7" y="142.9">3</text>
<text x="129.5" y="139">CH4</text>
<text x="129.5" y="141.5">CH5</text>
<text x="138.2" y="141.5">COM</text>
<text x="147.3" y="140.4">1</text>
<text x="210.1" y="140.4">4</text>
<text x="210.1" y="142.9">3</text>
<text x="215.9" y="139">CH4</text>
<text x="215.9" y="141.5">CH5</text>
<text x="224.6" y="141.5">COM</text>
<text x="233.7" y="140.4">1</text>
<text x="36.2" y="148">23</text>
<text x="37.4" y="145.5">2</text>
<text x="43.2" y="144.1">CH6</text>
<text x="43.2" y="146.6">CH7</text>
<text x="43.2" y="149.1">CH8</text>
<text x="51.7" y="149.1">SEL0</text>
<text x="61" y="148">10</text>
<text x="122.5" y="148">23</text>
<text x="123.7" y="145.5">2</text>
<text x="129.5" y="144.1">CH6</text>
<text x="129.5" y="146.6">CH7</text>
<text x="129.5" y="149.1">CH8</text>
<text x="138" y="149.1">SEL0</text>
<text x="147.3" y="148">10</text>
<text x="208.9" y="148">23</text>
<text x="210.1" y="145.5">2</text>
<text x="215.9" y="144.1">CH6</text>
<text x="215.9" y="146.6">CH7</text>
<text x="215.9" y="149.1">CH8</text>
<text x="224.4" y="149.1">SEL0</text>
<text x="233.7" y="148">10</text>
<text x="36.2" y="150.6">22</text>
<text x="36.2" y="153.1">21</text>
<text x="36.2" y="155.6">20</text>
<text x="43.2" y="151.7">CH9</text>
<text x="43.2" y="154.2">CH10</text>
<text x="51.7" y="151.7">SEL1</text>
<text x="51.7" y="154.2">SEL2</text>
<text x="61" y="150.6">11</text>
<text x="61" y="153.1">14</text>
<text x="61" y="155.6">13</text>
<text x="122.5" y="150.6">22</text>
<text x="122.5" y="153.1">21</text>
<text x="122.5" y="155.6">20</text>
<text x="129.5" y="151.7">CH9</text>
<text x="129.5" y="154.2">CH10</text>
<text x="138" y="151.7">SEL1</text>
<text x="138" y="154.2">SEL2</text>
<text x="147.3" y="150.6">11</text>
<text x="147.3" y="153.1">14</text>
<text x="147.3" y="155.6">13</text>
<text x="208.9" y="150.6">22</text>
<text x="208.9" y="153.1">21</text>
<text x="208.9" y="155.6">20</text>
<text x="215.9" y="151.7">CH9</text>
<text x="215.9" y="154.2">CH10</text>
<text x="224.4" y="151.7">SEL1</text>
<text x="224.4" y="154.2">SEL2</text>
<text x="233.7" y="150.6">11</text>
<text x="233.7" y="153.1">14</text>
<text x="233.7" y="155.6">13</text>
<text x="36.2" y="158.2">19</text>
<text x="36.2" y="160.7">18</text>
<text x="43.2" y="156.8">CH11</text>
<text x="43.2" y="159.3">CH12</text>
<text x="43.2" y="161.8">CH13</text>
<text x="51.7" y="156.8">SEL3</text>
<text x="122.5" y="158.2">19</text>
<text x="122.5" y="160.7">18</text>
<text x="129.5" y="156.8">CH11</text>
<text x="129.5" y="159.3">CH12</text>
<text x="129.5" y="161.8">CH13</text>
<text x="138" y="156.8">SEL3</text>
<text x="208.9" y="158.2">19</text>
<text x="208.9" y="160.7">18</text>
<text x="215.9" y="156.8">CH11</text>
<text x="215.9" y="159.3">CH12</text>
<text x="215.9" y="161.8">CH13</text>
<text x="224.4" y="156.8">SEL3</text>
<text x="36.2" y="163.3">17</text>
<text x="36.2" y="165.8">16</text>
<text x="43.2" y="164.4">CH14</text>
<text x="43.2" y="166.9">CH15</text>
<text x="52" y="166.9">GND</text>
<text x="61" y="165.8">12</text>
<text x="122.5" y="163.3">17</text>
<text x="122.5" y="165.8">16</text>
<text x="129.5" y="164.4">CH14</text>
<text x="129.5" y="166.9">CH15</text>
<text x="138.4" y="166.9">GND</text>
<text x="147.3" y="165.8">12</text>
<text x="208.9" y="163.3">17</text>
<text x="208.9" y="165.8">16</text>
<text x="215.9" y="164.4">CH14</text>
<text x="215.9" y="166.9">CH15</text>
<text x="224.7" y="166.9">GND</text>
<text x="233.7" y="165.8">12</text>
</g>
<g font-size="1.8" fill="#808080">
<text x="40.9" y="64.6">U1</text>
<text x="127.2" y="64.6">U3</text>
<text x="213.6" y="64.6">U5</text>
<text x="40.9" y="112.8">74HC4067</text>
<text x="127.2" y="112.8">74HC4067</text>
<text x="213.6" y="112.8">74HC4067</text>
<text x="40.9" y="123">U2</text>
<text x="127.2" y="123">U4</text>
<text x="213.6" y="123">U6</text>
<text x="40.9" y="171.2">74HC4067</text>
<text x="127.2" y="171.2">74HC4067</text>
<text x="213.6" y="171.2">74HC4067</text>
</g>
</svg>
